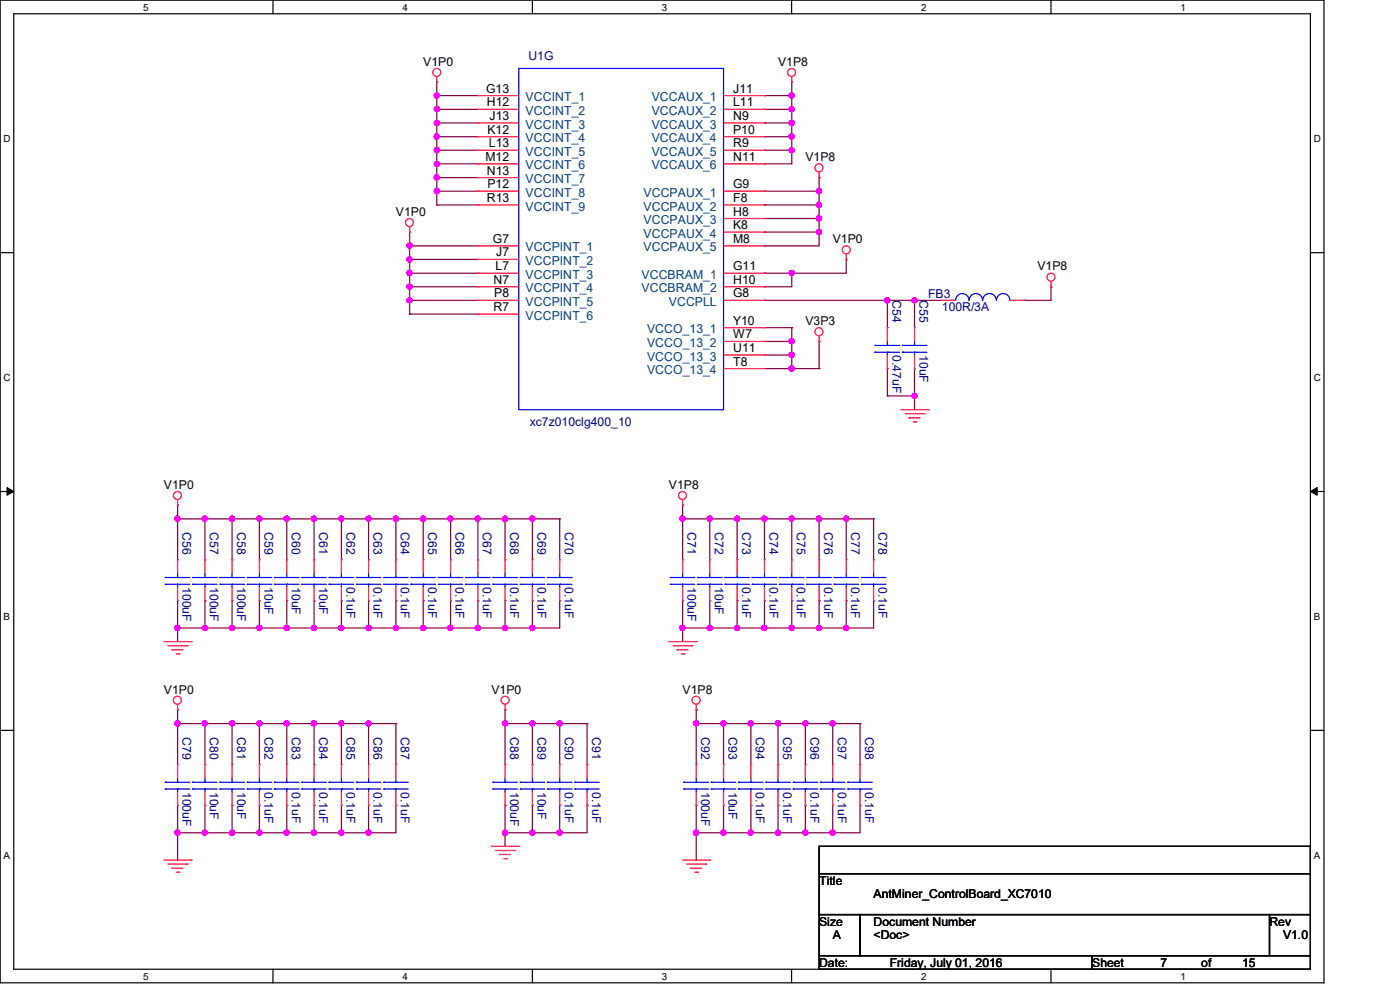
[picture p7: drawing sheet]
<svg xmlns="http://www.w3.org/2000/svg" width="297mm" height="210mm" viewBox="0 0 297 210" stroke-linecap="round" stroke-linejoin="round" font-family="sans-serif">
<path d="M0 0h280.9v208.5h-280.9zM2.9 2.9h275.1v202.7h-275.1z" fill="none" stroke="#000" stroke-width=".25"/>
<g fill="#fff">
<path d="M30.4 .3h1.1v2.4h-1.1z"/>
<path d="M30.4 205.9h1.1v2.3h-1.1z"/>
</g>
<path d="M57.9 0v2.9M57.9 205.6v2.9" fill="none" stroke="#000" stroke-width=".25"/>
<g fill="#fff">
<path d="M85.4 .3h1.1v2.4h-1.1z"/>
<path d="M85.4 205.9h1.1v2.3h-1.1z"/>
</g>
<path d="M112.9 0v2.9M112.9 205.6v2.9" fill="none" stroke="#000" stroke-width=".25"/>
<g fill="#fff">
<path d="M140.4 .3h1.2v2.4h-1.2z"/>
<path d="M140.4 205.9h1.2v2.3h-1.2z"/>
</g>
<path d="M167.9 0v2.9M167.9 205.6v2.9" fill="none" stroke="#000" stroke-width=".25"/>
<g fill="#fff">
<path d="M195.4 .3h1.2v2.4h-1.2z"/>
<path d="M195.4 205.9h1.2v2.3h-1.2z"/>
</g>
<path d="M223 0v2.9M223 205.6v2.9" fill="none" stroke="#000" stroke-width=".25"/>
<g fill="#fff">
<path d="M250.4 .3h1.2v2.4h-1.2z"/>
<path d="M250.4 205.9h1.2v2.3h-1.2z"/>
<path d="M.8 28.2h1.4v2.4h-1.4z"/>
<path d="M278.7 28.2h1.5v2.4h-1.5z"/>
<path d="M.8 78.9h1.4v2.3h-1.4z"/>
<path d="M278.7 78.9h1.5v2.3h-1.5z"/>
</g>
<path d="M0 53.6h2.9M278 53.6h2.9" fill="none" stroke="#000" stroke-width=".25"/>
<g fill="#fff">
<path d="M.8 129.6h1.3v2.3h-1.3z"/>
<path d="M278.7 129.6h1.4v2.3h-1.4z"/>
</g>
<path d="M0 104.3h2.9M278 104.3h2.9" fill="none" stroke="#000" stroke-width=".25"/>
<path d="M1.5 103.4l1.4 .9-1.4 .8zM278 104.3l1.4-.9v1.7z" fill="#000" stroke="#000" stroke-width=".21"/>
<g fill="#fff">
<path d="M.8 180.3h1.3v2.3h-1.3z"/>
<path d="M278.7 180.3h1.4v2.3h-1.4z"/>
</g>
<path d="M0 154.9h2.9M278 154.9h2.9M173.8 179.5h104.2v5.8h-104.2zM173.8 185.3h104.2v8.7h-104.2zM173.8 194h8.7v8.7h-8.7zM182.5 194h86.8v8.7h-86.8zM269.3 194h8.7v8.7h-8.7zM173.8 202.7h57.9v2.9h-57.9zM231.7 202.7h46.3v2.9h-46.3z" fill="none" stroke="#000" stroke-width=".25"/>
<g fill="none" stroke="#800040" stroke-width=".25">
<path d="M92.7 17.4h.1M92.7 17.4v26.1M168 17.4h.1M168 17.4v17.4h-5.8M92.7 20.3h.1M92.7 23.2h.1M92.7 26.1h.1M92.7 29h.1M92.7 31.9h.1M92.7 34.8h.1M92.7 37.7h.1M92.7 20.3h8.7"/>
<path d="M92.7 23.2h8.7M92.7 26.1h8.7M92.7 29h8.7M92.7 31.9h8.7M92.7 34.8h8.7M92.7 37.7h8.7M162.2 20.3h.1M162.2 23.2h.1M162.2 26.1h.1M162.2 29h.1M162.2 31.9h.1M162.2 34.8h.1"/>
<path d="M162.2 20.3h5.8M162.2 23.2h5.8M162.2 26.1h5.8M162.2 29h5.8M162.2 31.9h5.8M168 20.3h.1M168 23.2h.1M168 26.1h.1M168 29h.1M168 31.9h.1M173.8 37.7h.1M173.8 37.7v14.5h-11.6"/>
<path d="M86.9 52.2h.1M86.9 55h.1M86.9 58h.1M86.9 49.2h.1M86.9 52.2h14.5M86.9 55h14.5M86.9 58h14.5M86.9 49.2v17.4M92.7 40.6h.1M92.7 43.5h.1M92.7 40.6h8.7M92.7 43.5h8.7"/>
<path d="M162.2 40.6h.1M162.2 43.5h.1M162.2 46.4h.1M162.2 49.2h.1M162.2 52.2h.1M162.2 58h.1M162.2 40.6h11.6M162.2 43.5h11.6M162.2 46.4h11.6M162.2 49.2h11.6M168 58h.1M168 58v2.8h-5.8"/>
<path d="M173.8 40.6h.1M173.8 43.5h.1M173.8 46.4h.1M173.8 49.2h.1M179.5 55h.1M179.5 55v3h-17.3M86.9 60.8h.1M86.9 63.7h.1M86.9 66.6h.1M86.9 63.7h14.5M86.9 60.8h14.5M86.9 66.6h14.5"/>
<path d="M162.2 60.8h.1M162.2 63.7h.1M162.2 63.7h37.6M162.2 78.2h11.6M162.2 69.5h5.8M162.2 72.4h5.8M162.2 75.3h5.8M168 78.2h.1M168 69.5h.1M168 72.4h.1M168 75.3h.1M168 69.5v8.7"/>
<path d="M173.8 72.4h.1M173.8 78.2h.1M173.8 72.4v5.8M188.3 63.7h.1M188.3 78.2h.1M188.3 63.7v5.8M188.3 78.2v5.8M194 63.7h.1M194 78.2h.1M194 63.7v5.8M194 78.2v8.7M217.2 63.7h.1"/>
<path d="M223 60.8h.1M223 60.8v2.9h-5.8M188.3 84h.1M188.3 84h5.7M194 84h.1M37.7 110.1h.1M37.7 107.1h.1M37.7 110.1h81M37.7 107.1v11.6M43.5 110.1h.1M43.5 110.1v8.6M49.2 110.1h.1"/>
<path d="M49.2 110.1v8.6M55 110.1h.1M55 110.1v8.6M60.8 110.1h.1M60.8 110.1v8.6M66.6 110.1h.1M66.6 110.1v8.6M72.4 110.1h.1M72.4 110.1v8.6M78.2 110.1h.1M78.2 110.1v8.6M84 110.1h.1"/>
<path d="M84 110.1v8.6M89.8 110.1h.1M89.8 110.1v8.6M95.6 110.1h.1M95.6 110.1v8.6M101.4 110.1h.1M101.4 110.1v8.6M107.1 110.1h.1M107.1 110.1v8.6M112.9 110.1h.1M112.9 110.1v8.6M118.7 110.1h.1"/>
<path d="M118.7 110.1v8.6M144.8 110.1h.1M144.8 107.1h.1M144.8 110.1h40.5M144.8 107.1v11.6M150.6 110.1h.1M150.6 110.1v8.6M156.4 110.1h.1M156.4 110.1v8.6M162.2 110.1h.1M162.2 110.1v8.6M168 110.1h.1"/>
<path d="M168 110.1v8.6M173.8 110.1h.1M173.8 110.1v8.6M179.5 110.1h.1M179.5 110.1v8.6M185.3 110.1h.1M185.3 110.1v8.6M37.7 133.2h.1M37.7 127.4h.1M37.7 127.4v8.7M43.5 133.2h.1M43.5 127.4h.1"/>
<path d="M43.5 127.4v5.8M49.2 133.2h.1M49.2 127.4h.1M49.2 127.4v5.8M55 133.2h.1M55 127.4h.1M55 127.4v5.8M60.8 133.2h.1M60.8 127.4h.1M60.8 127.4v5.8M66.6 133.2h.1M66.6 127.4h.1"/>
<path d="M66.6 127.4v5.8M72.4 133.2h.1M72.4 127.4h.1M72.4 127.4v5.8M78.2 133.2h.1M78.2 127.4h.1M78.2 127.4v5.8M84 133.2h.1M84 127.4h.1M84 127.4v5.8M89.8 133.2h.1M89.8 127.4h.1"/>
<path d="M89.8 127.4v5.8M95.6 133.2h.1M95.6 127.4h.1M95.6 127.4v5.8M101.4 133.2h.1M101.4 127.4h.1M101.4 127.4v5.8M107.1 133.2h.1M107.1 127.4h.1M107.1 127.4v5.8M112.9 133.2h.1M112.9 127.4h.1"/>
<path d="M112.9 127.4v5.8M118.7 127.4h.1M118.7 127.4v5.8h-81M144.8 127.4h.1M144.8 133.2h.1M144.8 127.4v8.7M150.6 127.4h.1M150.6 133.2h.1M150.6 127.4v5.8M156.4 127.4h.1M156.4 133.2h.1M156.4 127.4v5.8"/>
<path d="M162.2 127.4h.1M162.2 133.2h.1M162.2 127.4v5.8M168 127.4h.1M168 133.2h.1M168 127.4v5.8M173.8 127.4h.1M173.8 133.2h.1M173.8 127.4v5.8M179.5 127.4h.1M179.5 133.2h.1M179.5 127.4v5.8"/>
<path d="M185.3 127.4h.1M185.3 127.4v5.8h-40.5M37.7 153.5h.1M37.7 150.6h.1M37.7 153.5h46.3M37.7 150.6v11.6M43.5 153.5h.1M43.5 153.5v8.7M49.2 153.5h.1M49.2 153.5v8.7M55 153.5h.1M55 153.5v8.7"/>
<path d="M60.8 153.5h.1M60.8 153.5v8.7M66.6 153.5h.1M66.6 153.5v8.7M72.4 153.5h.1M72.4 153.5v8.7M78.2 153.5h.1M78.2 153.5v8.7M84 153.5h.1M84 153.5v8.7M107.1 150.6h.1M107.1 153.5h.1"/>
<path d="M107.1 153.5h17.4M107.1 150.6v11.6M112.9 153.5h.1M112.9 153.5v8.7M118.7 153.5h.1M118.7 153.5v8.7M124.5 153.5h.1M124.5 153.5v8.7M147.7 153.5h.1M147.7 150.6h.1M147.7 153.5h34.8M147.7 150.6v11.6"/>
<path d="M153.5 153.5h.1M153.5 153.5v8.7M159.3 153.5h.1M159.3 153.5v8.7M165.1 153.5h.1M165.1 153.5v8.7M170.9 153.5h.1M170.9 153.5v8.7M176.7 153.5h.1M176.7 153.5v8.7M182.5 153.5h.1M182.5 153.5v8.7"/>
<path d="M37.7 170.9h.1M37.7 176.7h.1M37.7 170.9v11.6M43.5 170.9h.1M43.5 176.7h.1M43.5 170.9v5.8M49.2 170.9h.1M49.2 176.7h.1M49.2 170.9v5.8M55 170.9h.1M55 176.7h.1M55 170.9v5.8"/>
<path d="M60.8 170.9h.1M60.8 176.7h.1M60.8 170.9v5.8M66.6 170.9h.1M66.6 176.7h.1M66.6 170.9v5.8M72.4 170.9h.1M72.4 176.7h.1M72.4 170.9v5.8M78.2 170.9h.1M78.2 176.7h.1M78.2 170.9v5.8"/>
<path d="M84 170.9h.1M84 170.9v5.8h-46.3M107.1 170.9h.1M107.1 176.7h.1M107.1 170.9v8.6M112.9 170.9h.1M112.9 176.7h.1M112.9 170.9v5.8M118.7 170.9h.1M118.7 176.7h.1M118.7 170.9v5.8M124.5 170.9h.1"/>
<path d="M124.5 170.9v5.8h-17.4M147.7 170.9h.1M147.7 176.7h.1M147.7 170.9v11.6M153.5 170.9h.1M153.5 176.7h.1M153.5 170.9v5.8M159.3 170.9h.1M159.3 176.7h.1M159.3 170.9v5.8M165.1 170.9h.1M165.1 176.7h.1"/>
<path d="M165.1 170.9v5.8M170.9 170.9h.1M170.9 176.7h.1M170.9 170.9v5.8M176.7 170.9h.1M176.7 176.7h.1M176.7 170.9v5.8M182.5 170.9h.1M182.5 170.9v5.8h-34.8"/>
</g>
<g fill="#f0f" stroke="#f0f" stroke-width=".25">
<circle cx="92.7" cy="20.3" r=".55"/>
<circle cx="167.9" cy="20.3" r=".55"/>
<circle cx="173.7" cy="43.4" r=".55"/>
<circle cx="173.7" cy="46.3" r=".55"/>
<circle cx="173.7" cy="40.6" r=".55"/>
<circle cx="167.9" cy="57.9" r=".55"/>
<circle cx="188.2" cy="63.7" r=".55"/>
<circle cx="194" cy="63.7" r=".55"/>
<circle cx="194" cy="84" r=".55"/>
<circle cx="92.7" cy="23.2" r=".55"/>
<circle cx="92.7" cy="29" r=".55"/>
<circle cx="92.7" cy="26.1" r=".55"/>
<circle cx="92.7" cy="31.9" r=".55"/>
<circle cx="92.7" cy="34.8" r=".55"/>
<circle cx="92.7" cy="40.6" r=".55"/>
<circle cx="92.7" cy="37.6" r=".55"/>
<circle cx="167.9" cy="23.2" r=".55"/>
<circle cx="167.9" cy="29" r=".55"/>
<circle cx="167.9" cy="26.1" r=".55"/>
<circle cx="167.9" cy="31.9" r=".55"/>
<circle cx="173.7" cy="49.2" r=".55"/>
<circle cx="86.9" cy="55" r=".55"/>
<circle cx="86.9" cy="52.1" r=".55"/>
<circle cx="86.9" cy="60.8" r=".55"/>
<circle cx="86.9" cy="57.9" r=".55"/>
<circle cx="86.9" cy="63.7" r=".55"/>
<circle cx="150.6" cy="110" r=".55"/>
<circle cx="144.8" cy="110" r=".55"/>
<circle cx="167.9" cy="110" r=".55"/>
<circle cx="162.2" cy="110" r=".56"/>
<circle cx="156.4" cy="110" r=".55"/>
<circle cx="144.8" cy="133.2" r=".55"/>
<circle cx="150.6" cy="133.2" r=".55"/>
<circle cx="156.4" cy="133.2" r=".55"/>
<circle cx="162.2" cy="133.2" r=".56"/>
<circle cx="167.9" cy="133.2" r=".55"/>
<circle cx="173.7" cy="133.2" r=".55"/>
<circle cx="179.5" cy="110" r=".55"/>
<circle cx="173.7" cy="110" r=".55"/>
<circle cx="179.5" cy="133.2" r=".55"/>
<circle cx="176.6" cy="153.5" r=".56"/>
<circle cx="170.9" cy="153.5" r=".55"/>
<circle cx="165.1" cy="153.5" r=".55"/>
<circle cx="159.3" cy="153.5" r=".55"/>
<circle cx="153.5" cy="153.5" r=".55"/>
<circle cx="147.7" cy="153.5" r=".56"/>
<circle cx="147.7" cy="176.6" r=".56"/>
<circle cx="153.5" cy="176.6" r=".55"/>
<circle cx="159.3" cy="176.6" r=".55"/>
<circle cx="165.1" cy="176.6" r=".55"/>
<circle cx="170.9" cy="176.6" r=".55"/>
<circle cx="176.6" cy="176.6" r=".56"/>
<circle cx="43.4" cy="133.2" r=".55"/>
<circle cx="37.6" cy="133.2" r=".55"/>
<circle cx="78.2" cy="133.2" r=".55"/>
<circle cx="72.4" cy="133.2" r=".55"/>
<circle cx="107.1" cy="133.2" r=".55"/>
<circle cx="49.2" cy="133.2" r=".55"/>
<circle cx="55" cy="133.2" r=".55"/>
<circle cx="60.8" cy="133.2" r=".56"/>
<circle cx="66.6" cy="133.2" r=".55"/>
<circle cx="84" cy="133.2" r=".55"/>
<circle cx="89.8" cy="133.2" r=".56"/>
<circle cx="95.5" cy="133.2" r=".55"/>
<circle cx="101.3" cy="133.2" r=".55"/>
<circle cx="112.9" cy="133.2" r=".55"/>
<circle cx="43.4" cy="110" r=".55"/>
<circle cx="37.6" cy="110" r=".55"/>
<circle cx="55" cy="110" r=".55"/>
<circle cx="66.6" cy="110" r=".55"/>
<circle cx="60.8" cy="110" r=".56"/>
<circle cx="78.2" cy="110" r=".55"/>
<circle cx="72.4" cy="110" r=".55"/>
<circle cx="84" cy="110" r=".55"/>
<circle cx="89.8" cy="110" r=".56"/>
<circle cx="112.9" cy="110" r=".55"/>
<circle cx="107.1" cy="110" r=".55"/>
<circle cx="49.2" cy="110" r=".55"/>
<circle cx="95.5" cy="110" r=".55"/>
<circle cx="101.3" cy="110" r=".55"/>
<circle cx="72.4" cy="153.5" r=".55"/>
<circle cx="66.6" cy="153.5" r=".55"/>
<circle cx="60.8" cy="153.5" r=".56"/>
<circle cx="55" cy="153.5" r=".55"/>
<circle cx="49.2" cy="153.5" r=".55"/>
<circle cx="43.4" cy="153.5" r=".55"/>
<circle cx="37.6" cy="153.5" r=".55"/>
<circle cx="43.4" cy="176.6" r=".55"/>
<circle cx="37.6" cy="176.6" r=".55"/>
<circle cx="55" cy="176.6" r=".55"/>
<circle cx="49.2" cy="176.6" r=".55"/>
<circle cx="60.8" cy="176.6" r=".56"/>
<circle cx="66.6" cy="176.6" r=".55"/>
<circle cx="78.2" cy="153.5" r=".55"/>
<circle cx="78.2" cy="176.6" r=".55"/>
<circle cx="72.4" cy="176.6" r=".55"/>
<circle cx="107.1" cy="153.5" r=".55"/>
<circle cx="112.9" cy="153.5" r=".55"/>
<circle cx="118.7" cy="153.5" r=".56"/>
<circle cx="112.9" cy="176.6" r=".55"/>
<circle cx="107.1" cy="176.6" r=".55"/>
<circle cx="118.7" cy="176.6" r=".56"/>
<circle cx="167.9" cy="78.2" r=".55"/>
<circle cx="167.9" cy="72.4" r=".55"/>
<circle cx="167.9" cy="75.3" r=".55"/>
</g>
<g fill="none" stroke="#f00" stroke-width=".25">
<path d="M92.7 17.4h.1M92.7 16.3v1.1M168 17.4h.1M168 16.3v1.1M101.4 20.3h.1M101.4 23.2h.1M101.4 26.1h.1M101.4 29h.1M101.4 31.9h.1M101.4 34.8h.1M101.4 37.7h.1M101.4 20.3h8.7"/>
<path d="M101.4 23.2h8.7M101.4 26.1h8.7M101.4 29h8.7M101.4 31.9h8.7M101.4 34.8h8.7M101.4 37.7h8.7M153.5 20.3h8.7M153.5 23.2h8.7M153.5 26.1h8.7M153.5 29h8.7M153.5 31.9h8.7M153.5 34.8h8.7"/>
<path d="M162.2 20.3h.1M162.2 23.2h.1M162.2 26.1h.1M162.2 29h.1M162.2 31.9h.1M162.2 34.8h.1M173.8 37.7h.1M173.8 36.5v1.2M86.9 49.2h.1M86.9 48.1v1.1M101.4 40.6h.1M101.4 43.5h.1"/>
<path d="M101.4 52.2h.1M101.4 55h.1M101.4 58h.1M101.4 40.6h8.7M101.4 43.5h8.7M101.4 52.2h8.7M101.4 55h8.7M101.4 58h8.7M153.5 40.6h8.7M153.5 43.5h8.7M153.5 52.2h8.7M153.5 58h8.7"/>
<path d="M153.5 46.4h8.7M153.5 49.2h8.7M162.2 40.6h.1M162.2 43.5h.1M162.2 46.4h.1M162.2 49.2h.1M162.2 52.2h.1M162.2 58h.1M179.5 55h.1M179.5 53.9v1.1M223 59.7v1.1M101.4 60.8h.1"/>
<path d="M101.4 63.7h.1M101.4 66.6h.1M101.4 60.8h8.7M101.4 63.7h8.7M101.4 66.6h8.7M153.5 78.2h8.7M153.5 75.3h8.7M153.5 72.4h8.7M153.5 69.5h8.7M153.5 60.8h8.7M153.5 63.7h8.7M162.2 78.2h.1"/>
<path d="M162.2 75.3h.1M162.2 72.4h.1M162.2 69.5h.1M162.2 60.8h.1M162.2 63.7h.1M173.8 72.4h.1M173.8 71.2v1.2M188.3 78.2h.1M188.3 69.5h.1M188.3 69.5v2.9M188.3 75.3v2.9M194 78.2h.1"/>
<path d="M194 69.5h.1M194 69.5v2.9M194 75.3v2.9M199.8 63.7h.1M199.8 63.7h2.9M214.3 63.7h2.9M217.2 63.7h.1M223 60.8h.1M191.1 86.9h5.8M192 87.8h4M192.9 88.6h.1M192.9 88.6h2.3"/>
<path d="M193.8 89.5h.5M194.3 89.5h.1M196 87.8h.1M196.9 86.9h.1M37.7 107.1h.1M37.7 118.7h.1M37.7 106v1.1M37.7 118.7v2.9M43.5 118.7h.1M43.5 118.7v2.9M49.2 118.7h.1M49.2 118.7v2.9"/>
<path d="M55 118.7h.1M55 118.7v2.9M60.8 118.7h.1M60.8 118.7v2.9M66.6 118.7h.1M66.6 118.7v2.9M72.4 118.7h.1M72.4 118.7v2.9M78.2 118.7h.1M78.2 118.7v2.9M84 118.7h.1M84 118.7v2.9"/>
<path d="M89.8 118.7h.1M89.8 118.7v2.9M95.6 118.7h.1M95.6 118.7v2.9M101.4 118.7h.1M101.4 118.7v2.9M107.1 118.7h.1M107.1 118.7v2.9M112.9 118.7h.1M112.9 118.7v2.9M118.7 118.7h.1M118.7 118.7v2.9"/>
<path d="M144.8 107.1h.1M144.8 118.7h.1M144.8 106v1.1M144.8 118.7v2.9M150.6 118.7h.1M150.6 118.7v2.9M156.4 118.7h.1M156.4 118.7v2.9M162.2 118.7h.1M162.2 118.7v2.9M168 118.7h.1M168 118.7v2.9"/>
<path d="M173.8 118.7h.1M173.8 118.7v2.9M179.5 118.7h.1M179.5 118.7v2.9M185.3 118.7h.1M185.3 118.7v2.9M34.8 136.1h5.8M35.6 137h4.1M36.5 137.8h.1M36.5 137.8h2.3M37.4 138.7h.6M37.7 127.4h.1"/>
<path d="M37.7 124.5v2.9M38 138.7h.1M39.7 137h.1M40.6 136.1h.1M43.5 127.4h.1M43.5 124.5v2.9M49.2 127.4h.1M49.2 124.5v2.9M55 127.4h.1M55 124.5v2.9M60.8 127.4h.1M60.8 124.5v2.9"/>
<path d="M66.6 127.4h.1M66.6 124.5v2.9M72.4 127.4h.1M72.4 124.5v2.9M78.2 127.4h.1M78.2 124.5v2.9M84 127.4h.1M84 124.5v2.9M89.8 127.4h.1M89.8 124.5v2.9M95.6 127.4h.1M95.6 124.5v2.9"/>
<path d="M101.4 127.4h.1M101.4 124.5v2.9M107.1 127.4h.1M107.1 124.5v2.9M112.9 127.4h.1M112.9 124.5v2.9M118.7 127.4h.1M118.7 124.5v2.9M141.9 136.1h5.8M142.8 137h4M143.6 137.8h.1M143.6 137.8h2.4"/>
<path d="M144.5 138.7h.6M144.8 127.4h.1M144.8 124.5v2.9M145.1 138.7h.1M146.8 137h.1M147.7 136.1h.1M150.6 127.4h.1M150.6 124.5v2.9M156.4 127.4h.1M156.4 124.5v2.9M162.2 127.4h.1M162.2 124.5v2.9"/>
<path d="M168 127.4h.1M168 124.5v2.9M173.8 127.4h.1M173.8 124.5v2.9M179.5 127.4h.1M179.5 124.5v2.9M185.3 127.4h.1M185.3 124.5v2.9M37.7 150.6h.1M37.7 149.4v1.2M107.1 150.6h.1M107.1 149.4v1.2"/>
<path d="M147.7 150.6h.1M147.7 149.4v1.2M37.7 170.9h.1M37.7 162.2h.1M37.7 162.2v2.9M37.7 168v2.9M43.5 170.9h.1M43.5 162.2h.1M43.5 162.2v2.9M43.5 168v2.9M49.2 170.9h.1M49.2 162.2h.1"/>
<path d="M49.2 162.2v2.9M49.2 168v2.9M55 170.9h.1M55 162.2h.1M55 162.2v2.9M55 168v2.9M60.8 170.9h.1M60.8 162.2h.1M60.8 162.2v2.9M60.8 168v2.9M66.6 170.9h.1M66.6 162.2h.1"/>
<path d="M66.6 162.2v2.9M66.6 168v2.9M72.4 170.9h.1M72.4 162.2h.1M72.4 162.2v2.9M72.4 168v2.9M78.2 170.9h.1M78.2 162.2h.1M78.2 162.2v2.9M78.2 168v2.9M84 170.9h.1M84 162.2h.1"/>
<path d="M84 162.2v2.9M84 168v2.9M104.3 179.5h5.8M107.1 170.9h.1M107.1 162.2h.1M107.1 162.2v2.9M107.1 168v2.9M110.1 179.5h.1M112.9 170.9h.1M112.9 162.2h.1M112.9 162.2v2.9M112.9 168v2.9"/>
<path d="M118.7 170.9h.1M118.7 162.2h.1M118.7 162.2v2.9M118.7 168v2.9M124.5 170.9h.1M124.5 162.2h.1M124.5 162.2v2.9M124.5 168v2.9M147.7 170.9h.1M147.7 162.2h.1M147.7 162.2v2.9M147.7 168v2.9"/>
<path d="M153.5 170.9h.1M153.5 162.2h.1M153.5 162.2v2.9M153.5 168v2.9M159.3 170.9h.1M159.3 162.2h.1M159.3 162.2v2.9M159.3 168v2.9M165.1 170.9h.1M165.1 162.2h.1M165.1 162.2v2.9M165.1 168v2.9"/>
<path d="M170.9 170.9h.1M170.9 162.2h.1M170.9 162.2v2.9M170.9 168v2.9M176.7 170.9h.1M176.7 162.2h.1M176.7 162.2v2.9M176.7 168v2.9M182.5 170.9h.1M182.5 162.2h.1M182.5 162.2v2.9M182.5 168v2.9"/>
<path d="M34.8 182.5h5.8M35.6 183.3h4.1M36.5 184.2h.1M36.5 184.2h2.3M37.4 185h.6M38 185h.1M39.7 183.3h.1M40.6 182.5h.1M105.2 180.4h4M106 181.3h.1M106 181.3h2.3M106.9 182.2h.5"/>
<path d="M107.4 182.2h.1M109.2 180.4h.1M144.8 182.5h5.8M145.7 183.3h4M146.6 184.2h.1M146.6 184.2h2.2M147.4 185h.6M148 185h.1M149.7 183.3h.1M150.6 182.5h.1"/>
<circle cx="92.7" cy="15.4" r=".85"/>
<circle cx="167.9" cy="15.4" r=".85"/>
<circle cx="173.7" cy="35.6" r=".85"/>
<circle cx="86.9" cy="47.2" r=".85"/>
<circle cx="179.5" cy="53" r=".85"/>
<circle cx="223" cy="58.8" r=".85"/>
<circle cx="173.7" cy="70.4" r=".85"/>
<circle cx="37.6" cy="105.1" r=".85"/>
<circle cx="144.8" cy="105.1" r=".85"/>
<circle cx="37.6" cy="148.5" r=".85"/>
<circle cx="107.1" cy="148.5" r=".85"/>
<circle cx="147.7" cy="148.6" r=".86"/>
</g>
<g fill="none" stroke="#00f" stroke-width=".25">
<path d="M110.1 14.5h43.4v72.4h-43.4zM185.6 73.3h.1M185.6 74.7h.1M185.6 73.3h5.2M185.6 74.7h5.2M188.3 74.7h.1M188.3 73.3h.1M188.3 72.4v.9M188.3 74.7v.6M191.4 73.3h.1M191.4 74.7h.1M191.4 73.3h5.2"/>
<path d="M191.4 74.7h5.2M194 74.7h.1M194 73.3h.1M194 72.4v.9M194 74.7v.6M202.7 63.7a1.43 1.43 0 0 1 1.5-1.4 1.43 1.43 0 0 1 1.4 1.4M205.6 63.7a1.43 1.43 0 0 1 1.5-1.4 1.43 1.43 0 0 1 1.3 1.4M208.5 63.7a1.44 1.44 0 0 1 1.4-1.4 1.44 1.44 0 0 1 1.5 1.4M211.4 63.7a1.43 1.43 0 0 1 1.5-1.4 1.43 1.43 0 0 1 1.3 1.4M35.1 122.5h.1M35.1 124h.1M35.1 122.5h5.2"/>
<path d="M35.1 124h5.2M37.7 124h.1M37.7 122.5h.1M37.7 121.6v.9M37.7 124v.5M40.9 122.5h.1M40.9 124h.1M40.9 122.5h5.2M40.9 124h5.2M43.5 124h.1M43.5 122.5h.1M43.5 121.6v.9"/>
<path d="M43.5 124v.5M46.7 122.5h.1M46.7 124h.1M46.7 122.5h5.2M46.7 124h5.2M49.2 124h.1M49.2 122.5h.1M49.2 121.6v.9M49.2 124v.5M52.5 122.5h.1M52.5 124h.1M52.5 122.5h5.2"/>
<path d="M52.5 124h5.2M55 124h.1M55 122.5h.1M55 121.6v.9M55 124v.5M58.2 122.5h.1M58.2 124h.1M58.2 122.5h5.3M58.2 124h5.3M60.8 124h.1M60.8 122.5h.1M60.8 121.6v.9"/>
<path d="M60.8 124v.5M64 122.5h.1M64 124h.1M64 122.5h5.2M64 124h5.2M66.6 124h.1M66.6 122.5h.1M66.6 121.6v.9M66.6 124v.5M69.8 122.5h.1M69.8 124h.1M69.8 122.5h5.2"/>
<path d="M69.8 124h5.2M72.4 124h.1M72.4 122.5h.1M72.4 121.6v.9M72.4 124v.5M75.6 122.5h.1M75.6 124h.1M75.6 122.5h5.2M75.6 124h5.2M78.2 124h.1M78.2 122.5h.1M78.2 121.6v.9"/>
<path d="M78.2 124v.5M81.4 122.5h.1M81.4 124h.1M81.4 122.5h5.2M81.4 124h5.2M84 124h.1M84 122.5h.1M84 121.6v.9M84 124v.5M87.2 122.5h.1M87.2 124h.1M87.2 122.5h5.2"/>
<path d="M87.2 124h5.2M89.8 124h.1M89.8 122.5h.1M89.8 121.6v.9M89.8 124v.5M93 122.5h.1M93 124h.1M93 122.5h5.2M93 124h5.2M95.6 124h.1M95.6 122.5h.1M95.6 121.6v.9"/>
<path d="M95.6 124v.5M98.8 122.5h.1M98.8 124h.1M98.8 122.5h5.2M98.8 124h5.2M101.4 124h.1M101.4 122.5h.1M101.4 121.6v.9M101.4 124v.5M104.6 122.5h.1M104.6 124h.1M104.6 122.5h5.2"/>
<path d="M104.6 124h5.2M107.1 124h.1M107.1 122.5h.1M107.1 121.6v.9M107.1 124v.5M110.4 122.5h.1M110.4 124h.1M110.4 122.5h5.2M110.4 124h5.2M112.9 124h.1M112.9 122.5h.1M112.9 121.6v.9"/>
<path d="M112.9 124v.5M116.1 122.5h.1M116.1 124h.1M116.1 122.5h5.3M116.1 124h5.3M118.7 124h.1M118.7 122.5h.1M118.7 121.6v.9M118.7 124v.5M142.2 122.5h.1M142.2 124h.1M142.2 122.5h5.2"/>
<path d="M142.2 124h5.2M144.8 124h.1M144.8 122.5h.1M144.8 121.6v.9M144.8 124v.5M148 122.5h.1M148 124h.1M148 122.5h5.2M148 124h5.2M150.6 124h.1M150.6 122.5h.1M150.6 121.6v.9"/>
<path d="M150.6 124v.5M153.8 122.5h.1M153.8 124h.1M153.8 122.5h5.2M153.8 124h5.2M156.4 124h.1M156.4 122.5h.1M156.4 121.6v.9M156.4 124v.5M159.6 122.5h.1M159.6 124h.1M159.6 122.5h5.2"/>
<path d="M159.6 124h5.2M162.2 124h.1M162.2 122.5h.1M162.2 121.6v.9M162.2 124v.5M165.4 122.5h.1M165.4 124h.1M165.4 122.5h5.2M165.4 124h5.2M168 124h.1M168 122.5h.1M168 121.6v.9"/>
<path d="M168 124v.5M171.2 122.5h.1M171.2 124h.1M171.2 122.5h5.2M171.2 124h5.2M173.8 124h.1M173.8 122.5h.1M173.8 121.6v.9M173.8 124v.5M177 122.5h.1M177 124h.1M177 122.5h5.2"/>
<path d="M177 124h5.2M179.5 124h.1M179.5 122.5h.1M179.5 121.6v.9M179.5 124v.5M182.8 122.5h.1M182.8 124h.1M182.8 122.5h5.2M182.8 124h5.2M185.3 124h.1M185.3 122.5h.1M185.3 121.6v.9"/>
<path d="M185.3 124v.5M35.1 165.9h.1M35.1 167.4h.1M35.1 165.9h5.2M35.1 167.4h5.2M37.7 167.4h.1M37.7 165.9h.1M37.7 165.1v.8M37.7 167.4v.6M40.9 165.9h.1M40.9 167.4h.1M40.9 165.9h5.2"/>
<path d="M40.9 167.4h5.2M43.5 167.4h.1M43.5 165.9h.1M43.5 165.1v.8M43.5 167.4v.6M46.7 165.9h.1M46.7 167.4h.1M46.7 165.9h5.2M46.7 167.4h5.2M49.2 167.4h.1M49.2 165.9h.1M49.2 165.1v.8"/>
<path d="M49.2 167.4v.6M52.5 165.9h.1M52.5 167.4h.1M52.5 165.9h5.2M52.5 167.4h5.2M55 167.4h.1M55 165.9h.1M55 165.1v.8M55 167.4v.6M58.2 165.9h.1M58.2 167.4h.1M58.2 165.9h5.3"/>
<path d="M58.2 167.4h5.3M60.8 167.4h.1M60.8 165.9h.1M60.8 165.1v.8M60.8 167.4v.6M64 165.9h.1M64 167.4h.1M64 165.9h5.2M64 167.4h5.2M66.6 167.4h.1M66.6 165.9h.1M66.6 165.1v.8"/>
<path d="M66.6 167.4v.6M69.8 165.9h.1M69.8 167.4h.1M69.8 165.9h5.2M69.8 167.4h5.2M72.4 167.4h.1M72.4 165.9h.1M72.4 165.1v.8M72.4 167.4v.6M75.6 165.9h.1M75.6 167.4h.1M75.6 165.9h5.2"/>
<path d="M75.6 167.4h5.2M78.2 167.4h.1M78.2 165.9h.1M78.2 165.1v.8M78.2 167.4v.6M81.4 165.9h.1M81.4 167.4h.1M81.4 165.9h5.2M81.4 167.4h5.2M84 167.4h.1M84 165.9h.1M84 165.1v.8"/>
<path d="M84 167.4v.6M104.6 165.9h.1M104.6 167.4h.1M104.6 165.9h5.2M104.6 167.4h5.2M107.1 167.4h.1M107.1 165.9h.1M107.1 165.1v.8M107.1 167.4v.6M110.4 165.9h.1M110.4 167.4h.1M110.4 165.9h5.2"/>
<path d="M110.4 167.4h5.2M112.9 167.4h.1M112.9 165.9h.1M112.9 165.1v.8M112.9 167.4v.6M116.1 165.9h.1M116.1 167.4h.1M116.1 165.9h5.3M116.1 167.4h5.3M118.7 167.4h.1M118.7 165.9h.1M118.7 165.1v.8"/>
<path d="M118.7 167.4v.6M121.9 165.9h.1M121.9 167.4h.1M121.9 165.9h5.2M121.9 167.4h5.2M124.5 167.4h.1M124.5 165.9h.1M124.5 165.1v.8M124.5 167.4v.6M145.1 165.9h.1M145.1 167.4h.1M145.1 165.9h5.2"/>
<path d="M145.1 167.4h5.2M147.7 167.4h.1M147.7 165.9h.1M147.7 165.1v.8M147.7 167.4v.6M150.9 165.9h.1M150.9 167.4h.1M150.9 165.9h5.2M150.9 167.4h5.2M153.5 167.4h.1M153.5 165.9h.1M153.5 165.1v.8"/>
<path d="M153.5 167.4v.6M156.7 165.9h.1M156.7 167.4h.1M156.7 165.9h5.2M156.7 167.4h5.2M159.3 167.4h.1M159.3 165.9h.1M159.3 165.1v.8M159.3 167.4v.6M162.5 165.9h.1M162.5 167.4h.1M162.5 165.9h5.2"/>
<path d="M162.5 167.4h5.2M165.1 167.4h.1M165.1 165.9h.1M165.1 165.1v.8M165.1 167.4v.6M168.3 165.9h.1M168.3 167.4h.1M168.3 165.9h5.2M168.3 167.4h5.2M170.9 167.4h.1M170.9 165.9h.1M170.9 165.1v.8"/>
<path d="M170.9 167.4v.6M174 165.9h.1M174 167.4h.1M174 165.9h5.3M174 167.4h5.3M176.7 167.4h.1M176.7 165.9h.1M176.7 165.1v.8M176.7 167.4v.6M179.8 165.9h.1M179.8 167.4h.1M179.8 165.9h5.2"/>
<path d="M179.8 167.4h5.2M182.5 167.4h.1M182.5 165.9h.1M182.5 165.1v.8M182.5 167.4v.6"/>
</g>
<g font-size="2.6">
<text x="89.8" y="13.9">V1P0</text>
<text x="165.1" y="13.9">V1P8</text>
<text x="103.1" y="19.6">G13</text>
<text x="103.3" y="22.6">H12</text>
<text x="155.5" y="19.6">J11</text>
<text x="155.5" y="22.6">L11</text>
<text x="103.4" y="28.4">K12</text>
<text x="103.8" y="25.4">J13</text>
<text x="155.5" y="25.4">N9</text>
<text x="155.5" y="28.4">P10</text>
<text x="103" y="34.1">M12</text>
<text x="103.7" y="31.2">L13</text>
<text x="155.5" y="31.2">R9</text>
<text x="155.5" y="34.1">N11</text>
<text x="170.9" y="34.2">V1P8</text>
<text x="103.3" y="37">N13</text>
<text x="103.4" y="39.9">P12</text>
<text x="155.5" y="39.9">G9</text>
<text x="84" y="45.8">V1P0</text>
<text x="103.3" y="42.8">R13</text>
<text x="155.5" y="42.8">F8</text>
<text x="155.5" y="45.7">H8</text>
<text x="104.6" y="51.5">G7</text>
<text x="155.5" y="48.6">K8</text>
<text x="155.5" y="51.5">M8</text>
<text x="176.7" y="51.6">V1P0</text>
<text x="105.2" y="57.3">L7</text>
<text x="105.3" y="54.4">J7</text>
<text x="155.5" y="57.3">G11</text>
<text x="220.1" y="57.4">V1P8</text>
<text x="104.7" y="60.2">N7</text>
<text x="104.7" y="66">R7</text>
<text x="104.9" y="63.1">P8</text>
<text x="155.5" y="60.2">H10</text>
<text x="155.5" y="63.1">G8</text>
<text x="155.5" y="71.8">W7</text>
<text x="155.5" y="68.9">Y10</text>
<text x="170.9" y="69">V3P3</text>
<text x="155.5" y="77.6">T8</text>
<text x="155.5" y="74.7">U11</text>
<text x="34.8" y="103.7">V1P0</text>
<text x="141.9" y="103.7">V1P8</text>
<text x="34.8" y="147.1">V1P0</text>
<text x="104.3" y="147.1">V1P0</text>
<text x="144.8" y="147.1">V1P8</text>
<text x="173.8" y="187.7">Title</text>
<text x="185.3" y="190.6">AntMiner_ControlBoard_XC7010</text>
<text x="173.8" y="196.3">Size</text>
<text x="185.3" y="196.3">Document Number</text>
<text x="269.3" y="196.3">Rev</text>
<text x="176.7" y="199.3">A</text>
<text x="185.3" y="199.3">&lt;Doc&gt;</text>
<text x="272.2" y="199.3">V1.0</text>
<text x="173.8" y="205.1">Date:</text>
<text x="188.8" y="205.1">Friday, July 01, 2016</text>
<text x="231.7" y="205.1">Sheet</text>
<text x="246.2" y="205.1">7</text>
<text x="254.8" y="205.1">of</text>
<text x="263.5" y="205.1">15</text>
</g>
<g font-size="2.6" fill="#000080">
<text x="112.1" y="12.8">U1G</text>
<text x="189.3" y="63.7" transform="rotate(90 189.3 63.7)">C54</text>
<text x="195.1" y="63.7" transform="rotate(90 195.1 63.7)">C55</text>
<text x="196.9" y="63.2">FB3</text>
<text x="199.8" y="66">100R/3A</text>
<text x="189.3" y="75.3" transform="rotate(90 189.3 75.3)">0.47uF</text>
<text x="195.1" y="75.3" transform="rotate(90 195.1 75.3)">10uF</text>
<text x="112.4" y="90.4">xc7z010clg400_10</text>
<text x="38.7" y="112.9" transform="rotate(90 38.7 112.9)">C56</text>
<text x="44.5" y="112.9" transform="rotate(90 44.5 112.9)">C57</text>
<text x="50.3" y="112.9" transform="rotate(90 50.3 112.9)">C58</text>
<text x="56.1" y="112.9" transform="rotate(90 56.1 112.9)">C59</text>
<text x="61.9" y="112.9" transform="rotate(90 61.9 112.9)">C60</text>
<text x="67.7" y="112.9" transform="rotate(90 67.7 112.9)">C61</text>
<text x="73.5" y="112.9" transform="rotate(90 73.5 112.9)">C62</text>
<text x="79.2" y="112.9" transform="rotate(90 79.2 112.9)">C63</text>
<text x="85" y="112.9" transform="rotate(90 85 112.9)">C64</text>
<text x="90.8" y="112.9" transform="rotate(90 90.8 112.9)">C65</text>
<text x="96.6" y="112.9" transform="rotate(90 96.6 112.9)">C66</text>
<text x="102.4" y="112.9" transform="rotate(90 102.4 112.9)">C67</text>
<text x="108.2" y="112.9" transform="rotate(90 108.2 112.9)">C68</text>
<text x="114" y="112.9" transform="rotate(90 114 112.9)">C69</text>
<text x="119.8" y="112.9" transform="rotate(90 119.8 112.9)">C70</text>
<text x="145.9" y="112.9" transform="rotate(90 145.9 112.9)">C71</text>
<text x="151.6" y="112.9" transform="rotate(90 151.6 112.9)">C72</text>
<text x="157.4" y="112.9" transform="rotate(90 157.4 112.9)">C73</text>
<text x="163.2" y="112.9" transform="rotate(90 163.2 112.9)">C74</text>
<text x="169" y="112.9" transform="rotate(90 169 112.9)">C75</text>
<text x="174.8" y="112.9" transform="rotate(90 174.8 112.9)">C76</text>
<text x="180.6" y="112.9" transform="rotate(90 180.6 112.9)">C77</text>
<text x="186.4" y="112.9" transform="rotate(90 186.4 112.9)">C78</text>
<text x="38.7" y="124.5" transform="rotate(90 38.7 124.5)">100uF</text>
<text x="44.5" y="124.5" transform="rotate(90 44.5 124.5)">100uF</text>
<text x="50.3" y="124.5" transform="rotate(90 50.3 124.5)">100uF</text>
<text x="56.1" y="124.5" transform="rotate(90 56.1 124.5)">10uF</text>
<text x="61.9" y="124.5" transform="rotate(90 61.9 124.5)">10uF</text>
<text x="67.7" y="124.5" transform="rotate(90 67.7 124.5)">10uF</text>
<text x="73.5" y="124.5" transform="rotate(90 73.5 124.5)">0.1uF</text>
<text x="79.2" y="124.5" transform="rotate(90 79.2 124.5)">0.1uF</text>
<text x="85" y="124.5" transform="rotate(90 85 124.5)">0.1uF</text>
<text x="90.8" y="124.5" transform="rotate(90 90.8 124.5)">0.1uF</text>
<text x="96.6" y="124.5" transform="rotate(90 96.6 124.5)">0.1uF</text>
<text x="102.4" y="124.5" transform="rotate(90 102.4 124.5)">0.1uF</text>
<text x="108.2" y="124.5" transform="rotate(90 108.2 124.5)">0.1uF</text>
<text x="114" y="124.5" transform="rotate(90 114 124.5)">0.1uF</text>
<text x="119.8" y="124.5" transform="rotate(90 119.8 124.5)">0.1uF</text>
<text x="145.9" y="124.5" transform="rotate(90 145.9 124.5)">100uF</text>
<text x="151.6" y="124.5" transform="rotate(90 151.6 124.5)">10uF</text>
<text x="157.4" y="124.5" transform="rotate(90 157.4 124.5)">0.1uF</text>
<text x="163.2" y="124.5" transform="rotate(90 163.2 124.5)">0.1uF</text>
<text x="169" y="124.5" transform="rotate(90 169 124.5)">0.1uF</text>
<text x="174.8" y="124.5" transform="rotate(90 174.8 124.5)">0.1uF</text>
<text x="180.6" y="124.5" transform="rotate(90 180.6 124.5)">0.1uF</text>
<text x="186.4" y="124.5" transform="rotate(90 186.4 124.5)">0.1uF</text>
<text x="38.7" y="156.4" transform="rotate(90 38.7 156.4)">C79</text>
<text x="44.5" y="156.4" transform="rotate(90 44.5 156.4)">C80</text>
<text x="50.3" y="156.4" transform="rotate(90 50.3 156.4)">C81</text>
<text x="56.1" y="156.4" transform="rotate(90 56.1 156.4)">C82</text>
<text x="61.9" y="156.4" transform="rotate(90 61.9 156.4)">C83</text>
<text x="67.7" y="156.4" transform="rotate(90 67.7 156.4)">C84</text>
<text x="73.5" y="156.4" transform="rotate(90 73.5 156.4)">C85</text>
<text x="79.2" y="156.4" transform="rotate(90 79.2 156.4)">C86</text>
<text x="85" y="156.4" transform="rotate(90 85 156.4)">C87</text>
<text x="108.2" y="156.4" transform="rotate(90 108.2 156.4)">C88</text>
<text x="114" y="156.4" transform="rotate(90 114 156.4)">C89</text>
<text x="119.8" y="156.4" transform="rotate(90 119.8 156.4)">C90</text>
<text x="125.6" y="156.4" transform="rotate(90 125.6 156.4)">C91</text>
<text x="148.8" y="156.4" transform="rotate(90 148.8 156.4)">C92</text>
<text x="154.6" y="156.4" transform="rotate(90 154.6 156.4)">C93</text>
<text x="160.4" y="156.4" transform="rotate(90 160.4 156.4)">C94</text>
<text x="166.1" y="156.4" transform="rotate(90 166.1 156.4)">C95</text>
<text x="171.9" y="156.4" transform="rotate(90 171.9 156.4)">C96</text>
<text x="177.7" y="156.4" transform="rotate(90 177.7 156.4)">C97</text>
<text x="183.5" y="156.4" transform="rotate(90 183.5 156.4)">C98</text>
<text x="38.7" y="168" transform="rotate(90 38.7 168)">100uF</text>
<text x="44.5" y="168" transform="rotate(90 44.5 168)">10uF</text>
<text x="50.3" y="168" transform="rotate(90 50.3 168)">10uF</text>
<text x="56.1" y="168" transform="rotate(90 56.1 168)">0.1uF</text>
<text x="61.9" y="168" transform="rotate(90 61.9 168)">0.1uF</text>
<text x="67.7" y="168" transform="rotate(90 67.7 168)">0.1uF</text>
<text x="73.5" y="168" transform="rotate(90 73.5 168)">0.1uF</text>
<text x="79.2" y="168" transform="rotate(90 79.2 168)">0.1uF</text>
<text x="85" y="168" transform="rotate(90 85 168)">0.1uF</text>
<text x="108.2" y="168" transform="rotate(90 108.2 168)">100uF</text>
<text x="114" y="168" transform="rotate(90 114 168)">10uF</text>
<text x="119.8" y="168" transform="rotate(90 119.8 168)">0.1uF</text>
<text x="125.6" y="168" transform="rotate(90 125.6 168)">0.1uF</text>
<text x="148.8" y="168" transform="rotate(90 148.8 168)">100uF</text>
<text x="154.6" y="168" transform="rotate(90 154.6 168)">10uF</text>
<text x="160.4" y="168" transform="rotate(90 160.4 168)">0.1uF</text>
<text x="166.1" y="168" transform="rotate(90 166.1 168)">0.1uF</text>
<text x="171.9" y="168" transform="rotate(90 171.9 168)">0.1uF</text>
<text x="177.7" y="168" transform="rotate(90 177.7 168)">0.1uF</text>
<text x="183.5" y="168" transform="rotate(90 183.5 168)">0.1uF</text>
</g>
<g font-size="2.6" fill="#004080">
<text x="111.5" y="21.5">VCCINT_1</text>
<text x="138.3" y="21.5">VCCAUX_1</text>
<text x="111.5" y="24.4">VCCINT_2</text>
<text x="111.5" y="27.3">VCCINT_3</text>
<text x="138.3" y="24.4">VCCAUX_2</text>
<text x="138.3" y="27.3">VCCAUX_3</text>
<text x="111.5" y="30.2">VCCINT_4</text>
<text x="111.5" y="33.1">VCCINT_5</text>
<text x="111.5" y="35.9">VCCINT_6</text>
<text x="138.3" y="30.2">VCCAUX_4</text>
<text x="138.3" y="33.1">VCCAUX_5</text>
<text x="138.3" y="35.9">VCCAUX_6</text>
<text x="111.5" y="38.9">VCCINT_7</text>
<text x="111.5" y="41.7">VCCINT_8</text>
<text x="136.5" y="41.7">VCCPAUX_1</text>
<text x="111.5" y="44.7">VCCINT_9</text>
<text x="136.5" y="44.7">VCCPAUX_2</text>
<text x="136.5" y="47.5">VCCPAUX_3</text>
<text x="111.5" y="53.3">VCCPINT_1</text>
<text x="136.5" y="50.4">VCCPAUX_4</text>
<text x="136.5" y="53.3">VCCPAUX_5</text>
<text x="111.5" y="56.2">VCCPINT_2</text>
<text x="111.5" y="59.1">VCCPINT_3</text>
<text x="136.1" y="59.1">VCCBRAM_1</text>
<text x="111.5" y="62">VCCPINT_4</text>
<text x="111.5" y="64.9">VCCPINT_5</text>
<text x="136.1" y="62">VCCBRAM_2</text>
<text x="141.9" y="64.9">VCCPLL</text>
<text x="111.5" y="67.8">VCCPINT_6</text>
<text x="137.3" y="70.7">VCCO_13_1</text>
<text x="137.3" y="76.5">VCCO_13_3</text>
<text x="137.3" y="73.6">VCCO_13_2</text>
<text x="137.3" y="79.4">VCCO_13_4</text>
</g>
<g font-size="2.1">
<text x="30.4" y="2.2">5</text>
<text x="85.4" y="2.2">4</text>
<text x="140.4" y="2.2">3</text>
<text x="195.4" y="2.2">2</text>
<text x="250.4" y="2.2">1</text>
<text x=".8" y="30.1">D</text>
<text x="278.7" y="30.1">D</text>
<text x=".8" y="80.8">C</text>
<text x="278.7" y="80.8">C</text>
<text x=".8" y="131.5">B</text>
<text x="278.7" y="131.5">B</text>
<text x=".8" y="182.2">A</text>
<text x="278.7" y="182.2">A</text>
<text x="30.4" y="207.8">5</text>
<text x="85.4" y="207.8">4</text>
<text x="140.4" y="207.8">3</text>
<text x="195.4" y="207.8">2</text>
<text x="250.4" y="207.8">1</text>
</g>
</svg>
